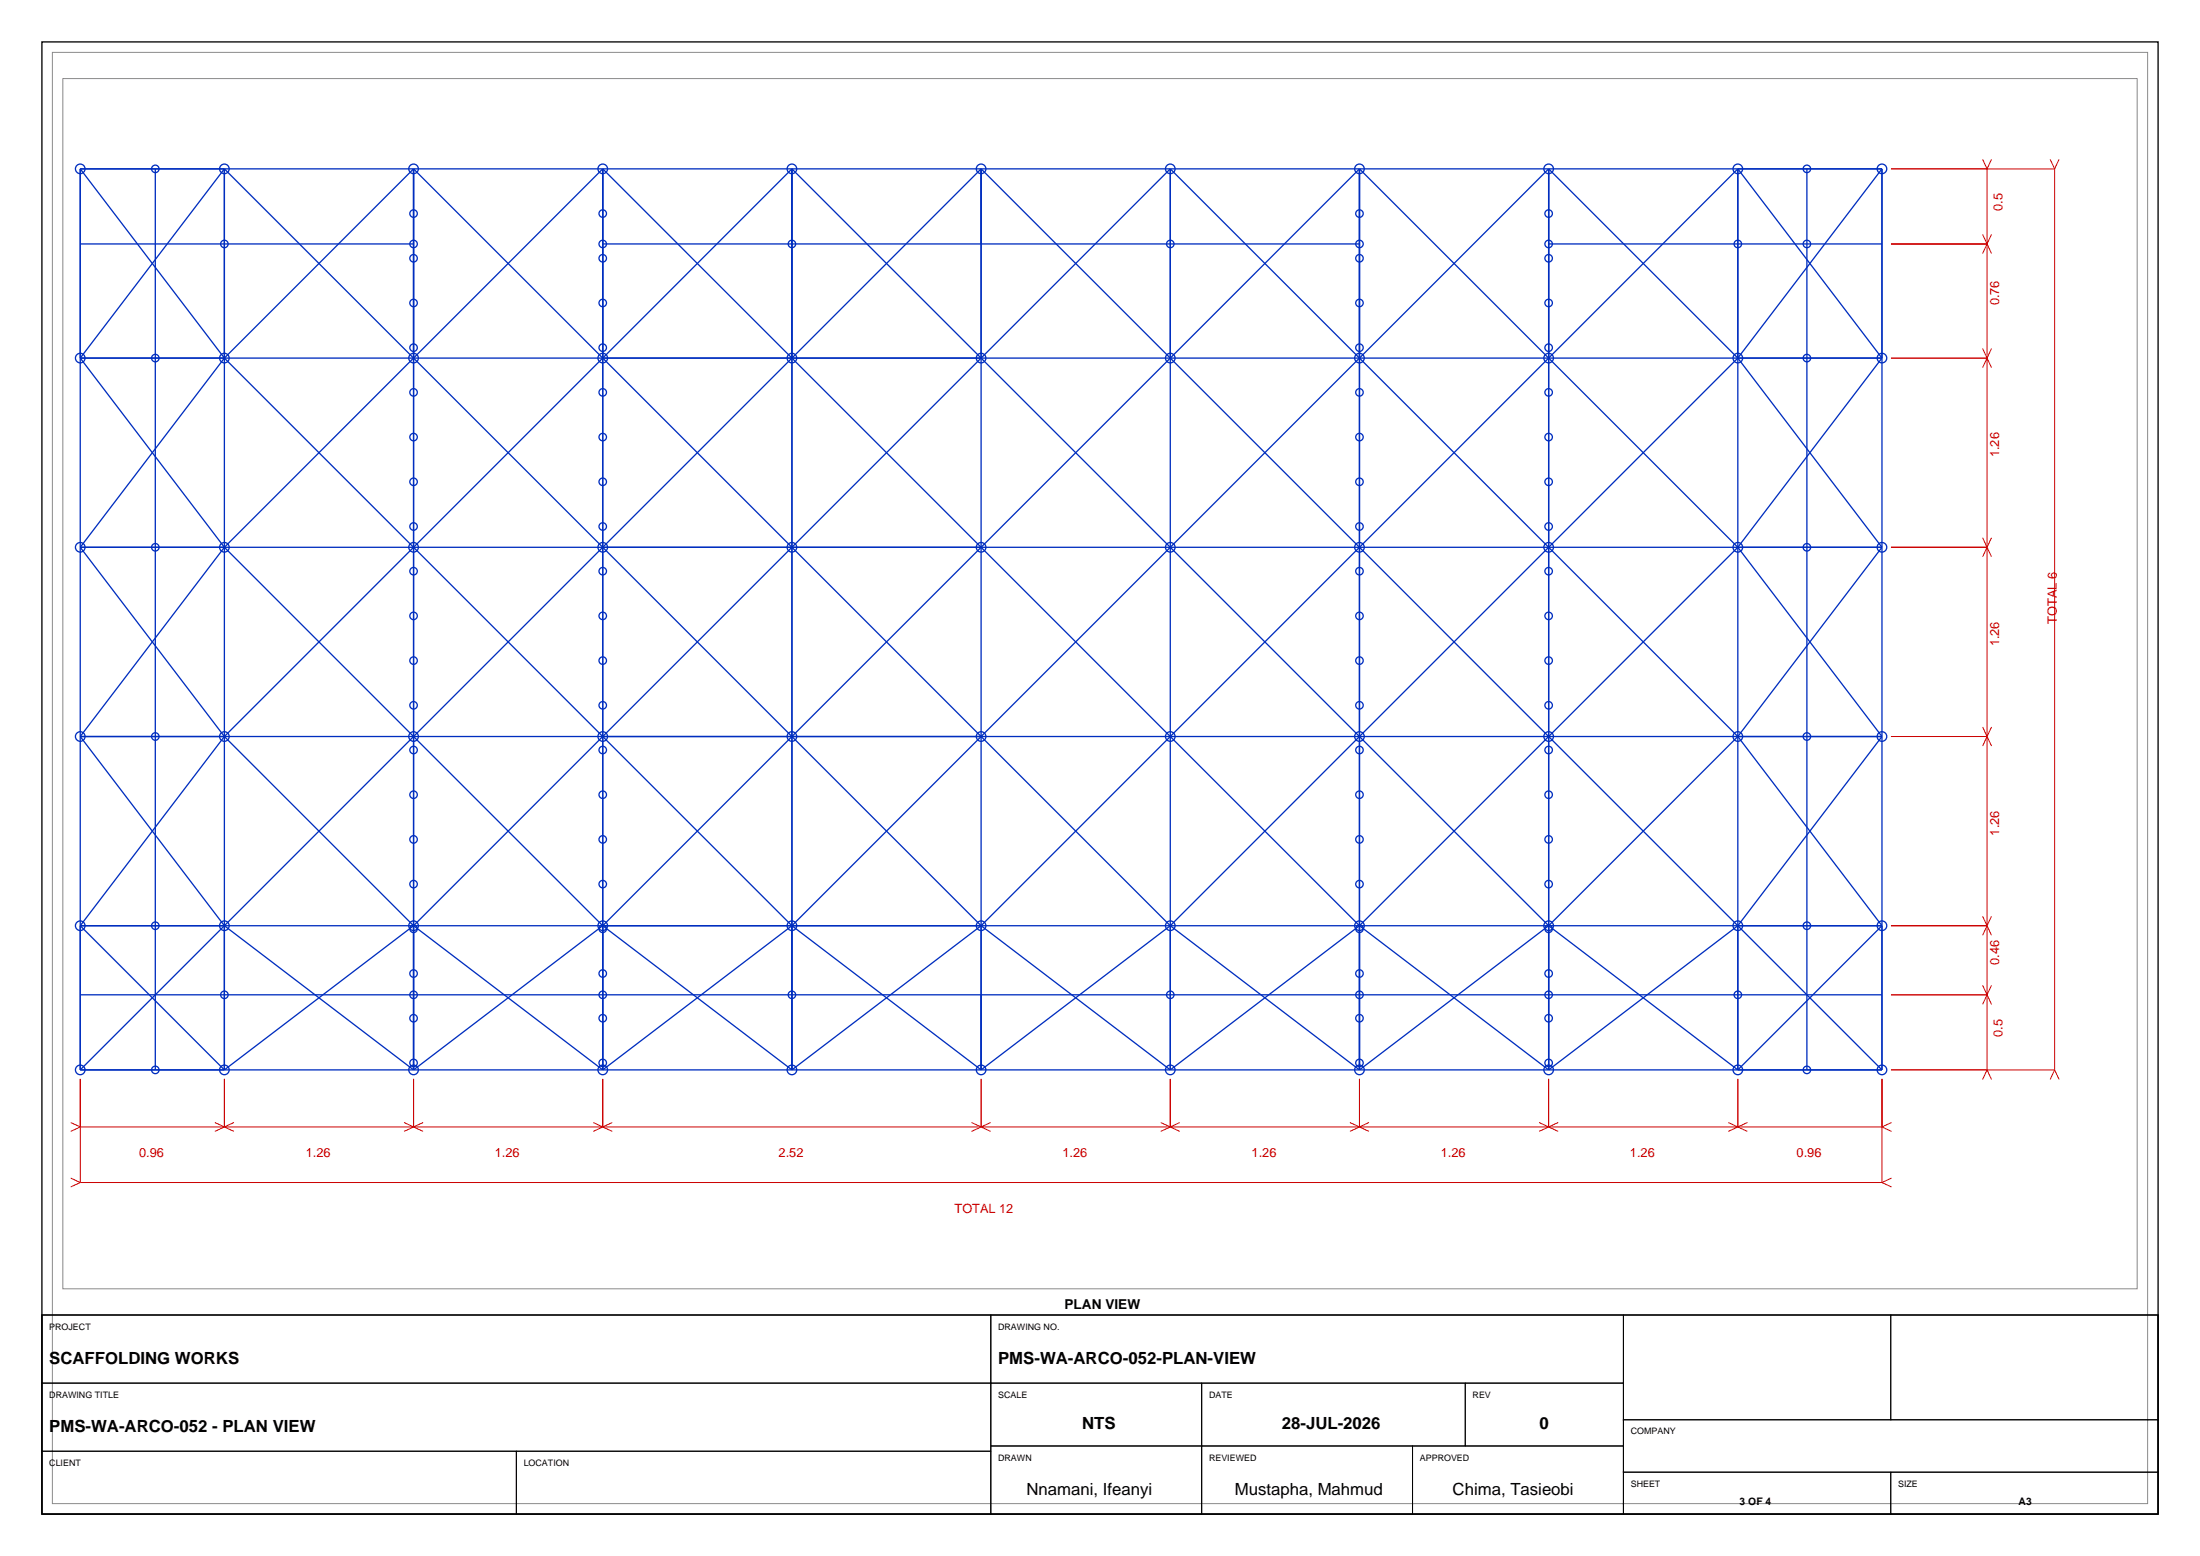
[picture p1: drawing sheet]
<svg xmlns="http://www.w3.org/2000/svg" width="420mm" height="297mm" viewBox="0 0 420 297" stroke-linecap="round" stroke-linejoin="round" font-family="sans-serif">
<path d="M8 8h404v281h-404zM8 251h404v38h-404z" fill="none" stroke="#000" stroke-width=".25"/>
<path d="M10 10h400v277h-400zM12 15h396v231h-396z" fill="none" stroke="#8c8c8c" stroke-width=".19"/>
<g fill="none" stroke="#002ebf" stroke-width=".25">
<path d="M15.3 32.2h344M15.3 32.2v172M15.3 32.2l27.5 36.1M29.7 32.2v172M42.8 32.2v172M42.8 32.2l-27.5 36.1M42.8 32.2l72.3 72.3M79 32.2v172M79 32.2l-36.2 36.1M79 32.2l36.1 36.1M115.1 32.2v172M115.1 32.2l-72.3 72.3"/>
<path d="M115.1 32.2l144.4 144.5M151.2 32.2v172M151.2 32.2l-36.1 36.1M151.2 32.2l144.5 144.5M187.3 32.2v172M187.3 32.2l-72.2 72.3M187.3 32.2l108.4 108.4M223.4 32.2l-108.3 108.4M223.4 32.2v172M223.4 32.2l72.3 72.3M259.5 32.2l-144.4 144.5M259.5 32.2v172"/>
<path d="M259.5 32.2l36.2 36.1M295.7 32.2l-144.5 144.5M295.7 32.2v172M295.7 32.2l36.1 36.1M331.8 32.2v172M331.8 32.2l-36.1 36.1M331.8 32.2l27.5 36.1M345 32.2v172M359.3 32.2v172M359.3 32.2l-27.5 36.1M15.3 46.6h63.7M115.1 46.6h144.4"/>
<path d="M295.7 46.6h63.6M15.3 68.3h344M15.3 68.3l27.5 36.2M42.8 68.3l72.3 72.3M42.8 68.3l-27.5 36.2M115.1 68.3l-72.3 72.3M115.1 68.3l108.3 108.4M295.7 68.3l-108.4 108.4M295.7 68.3l36.1 36.2M331.8 68.3l27.5 36.2M331.8 68.3l-36.1 36.2M359.3 68.3l-27.5 36.2"/>
<path d="M15.3 104.5h344M15.3 104.5l27.5 36.1M42.8 104.5l-27.5 36.1M42.8 104.5l72.3 72.2M115.1 104.5l-99.8 99.7M115.1 104.5l72.2 72.2M295.7 104.5l-72.3 72.2M295.7 104.5l36.1 36.1M331.8 104.5l-36.1 36.1M331.8 104.5l27.5 36.1M359.3 104.5l-27.5 36.1M15.3 140.6h344"/>
<path d="M15.3 140.6l27.5 36.1 36.2 27.5M42.8 140.6l36.2 36.1M42.8 140.6l-27.5 36.1M115.1 140.6l36.1 36.1M115.1 140.6l-36.1 36.1M295.7 140.6l36.1 36.1M295.7 140.6l-36.2 36.1M331.8 140.6l27.5 36.1M331.8 140.6l-36.1 36.1M359.3 140.6l-27.5 36.1M15.3 176.7h344M15.3 176.7l27.5 27.5"/>
<path d="M79 176.7l-36.2 27.5M79 176.7l36.1 27.5M115.1 176.7l-36.1 27.5M115.1 176.7l36.1 27.5M151.2 176.7l-36.1 27.5M151.2 176.7l36.1 27.5M187.3 176.7l-36.1 27.5M187.3 176.7l36.1 27.5M223.4 176.7l-36.1 27.5M223.4 176.7l36.1 27.5M259.5 176.7l-36.1 27.5M259.5 176.7l36.2 27.5"/>
<path d="M295.7 176.7l-36.2 27.5M295.7 176.7l36.1 27.5M331.8 176.7l-36.1 27.5M331.8 176.7l27.5 27.5M359.3 176.7l-27.5 27.5M15.3 189.9h344M15.3 204.2h344"/>
<circle cx="15.3" cy="32.2" r=".92"/>
<circle cx="29.7" cy="32.2" r=".72"/>
<circle cx="42.8" cy="32.2" r=".92"/>
<circle cx="79" cy="32.2" r=".92"/>
<circle cx="115.1" cy="32.2" r=".92"/>
<circle cx="151.2" cy="32.2" r=".92"/>
<circle cx="187.3" cy="32.2" r=".92"/>
<circle cx="223.4" cy="32.2" r=".92"/>
<circle cx="259.5" cy="32.2" r=".92"/>
<circle cx="295.6" cy="32.2" r=".92"/>
<circle cx="331.8" cy="32.2" r=".92"/>
<circle cx="345" cy="32.2" r=".72"/>
<circle cx="359.3" cy="32.2" r=".92"/>
<circle cx="42.8" cy="46.6" r=".72"/>
<circle cx="79" cy="57.8" r=".72"/>
<circle cx="79" cy="46.6" r=".72"/>
<circle cx="79" cy="40.8" r=".72"/>
<circle cx="79" cy="49.3" r=".72"/>
<circle cx="115.1" cy="57.8" r=".72"/>
<circle cx="115.1" cy="46.6" r=".72"/>
<circle cx="115.1" cy="40.8" r=".72"/>
<circle cx="115.1" cy="49.3" r=".72"/>
<circle cx="151.2" cy="46.6" r=".72"/>
<circle cx="223.4" cy="46.6" r=".72"/>
<circle cx="259.5" cy="57.8" r=".72"/>
<circle cx="259.5" cy="46.6" r=".72"/>
<circle cx="259.5" cy="40.8" r=".72"/>
<circle cx="259.5" cy="49.3" r=".72"/>
<circle cx="295.7" cy="57.8" r=".72"/>
<circle cx="295.7" cy="46.6" r=".72"/>
<circle cx="295.7" cy="40.8" r=".72"/>
<circle cx="295.7" cy="49.3" r=".72"/>
<circle cx="331.8" cy="46.6" r=".72"/>
<circle cx="345" cy="46.6" r=".72"/>
<circle cx="15.3" cy="68.3" r=".92"/>
<circle cx="29.7" cy="68.3" r=".72"/>
<circle cx="42.8" cy="68.3" r=".92"/>
<circle cx="79" cy="68.3" r=".92"/>
<circle cx="79" cy="66.4" r=".72"/>
<circle cx="79" cy="74.9" r=".72"/>
<circle cx="115.1" cy="74.9" r=".72"/>
<circle cx="115.1" cy="66.4" r=".72"/>
<circle cx="115.1" cy="68.3" r=".92"/>
<circle cx="151.2" cy="68.3" r=".92"/>
<circle cx="187.3" cy="68.3" r=".92"/>
<circle cx="223.4" cy="68.3" r=".92"/>
<circle cx="259.5" cy="68.3" r=".92"/>
<circle cx="259.5" cy="66.4" r=".72"/>
<circle cx="259.5" cy="74.9" r=".72"/>
<circle cx="295.6" cy="68.3" r=".92"/>
<circle cx="295.7" cy="74.9" r=".72"/>
<circle cx="295.7" cy="66.4" r=".72"/>
<circle cx="331.8" cy="68.3" r=".92"/>
<circle cx="345" cy="68.3" r=".72"/>
<circle cx="359.3" cy="68.3" r=".92"/>
<circle cx="79" cy="92" r=".72"/>
<circle cx="79" cy="83.4" r=".72"/>
<circle cx="115.1" cy="83.4" r=".72"/>
<circle cx="115.1" cy="92" r=".72"/>
<circle cx="259.5" cy="83.4" r=".72"/>
<circle cx="259.5" cy="92" r=".72"/>
<circle cx="295.7" cy="92" r=".72"/>
<circle cx="295.7" cy="83.4" r=".72"/>
<circle cx="15.3" cy="104.5" r=".92"/>
<circle cx="29.7" cy="104.5" r=".72"/>
<circle cx="42.8" cy="104.5" r=".92"/>
<circle cx="79" cy="104.5" r=".92"/>
<circle cx="79" cy="109" r=".72"/>
<circle cx="79" cy="117.6" r=".72"/>
<circle cx="79" cy="100.5" r=".72"/>
<circle cx="115.1" cy="104.5" r=".92"/>
<circle cx="115.1" cy="109" r=".72"/>
<circle cx="115.1" cy="117.6" r=".72"/>
<circle cx="115.1" cy="100.5" r=".72"/>
<circle cx="151.2" cy="104.5" r=".92"/>
<circle cx="187.3" cy="104.5" r=".92"/>
<circle cx="223.4" cy="104.5" r=".92"/>
<circle cx="259.5" cy="104.5" r=".92"/>
<circle cx="259.5" cy="109" r=".72"/>
<circle cx="259.5" cy="117.6" r=".72"/>
<circle cx="259.5" cy="100.5" r=".72"/>
<circle cx="295.6" cy="104.5" r=".92"/>
<circle cx="295.7" cy="109" r=".72"/>
<circle cx="295.7" cy="117.6" r=".72"/>
<circle cx="295.7" cy="100.5" r=".72"/>
<circle cx="331.8" cy="104.5" r=".92"/>
<circle cx="345" cy="104.5" r=".72"/>
<circle cx="359.3" cy="104.5" r=".92"/>
<circle cx="79" cy="134.6" r=".72"/>
<circle cx="79" cy="126.1" r=".72"/>
<circle cx="115.1" cy="126.1" r=".72"/>
<circle cx="115.1" cy="134.6" r=".72"/>
<circle cx="259.5" cy="134.6" r=".72"/>
<circle cx="259.5" cy="126.1" r=".72"/>
<circle cx="295.7" cy="134.6" r=".72"/>
<circle cx="295.7" cy="126.1" r=".72"/>
<circle cx="15.3" cy="140.6" r=".92"/>
<circle cx="29.7" cy="140.6" r=".72"/>
<circle cx="42.8" cy="140.6" r=".92"/>
<circle cx="79" cy="140.6" r=".92"/>
<circle cx="79" cy="143.2" r=".72"/>
<circle cx="79" cy="151.7" r=".72"/>
<circle cx="115.1" cy="140.6" r=".92"/>
<circle cx="115.1" cy="151.7" r=".72"/>
<circle cx="115.1" cy="143.2" r=".72"/>
<circle cx="151.2" cy="140.6" r=".92"/>
<circle cx="187.3" cy="140.6" r=".92"/>
<circle cx="223.4" cy="140.6" r=".92"/>
<circle cx="259.5" cy="140.6" r=".92"/>
<circle cx="259.5" cy="151.7" r=".72"/>
<circle cx="259.5" cy="143.2" r=".72"/>
<circle cx="295.6" cy="140.6" r=".92"/>
<circle cx="295.7" cy="151.7" r=".72"/>
<circle cx="295.7" cy="143.2" r=".72"/>
<circle cx="331.8" cy="140.6" r=".92"/>
<circle cx="345" cy="140.6" r=".72"/>
<circle cx="359.3" cy="140.6" r=".92"/>
<circle cx="15.3" cy="176.7" r=".92"/>
<circle cx="29.7" cy="176.7" r=".72"/>
<circle cx="42.8" cy="176.7" r=".92"/>
<circle cx="79" cy="176.7" r=".92"/>
<circle cx="79" cy="177.3" r=".72"/>
<circle cx="79" cy="160.2" r=".72"/>
<circle cx="79" cy="168.8" r=".72"/>
<circle cx="115.1" cy="160.2" r=".72"/>
<circle cx="115.1" cy="177.3" r=".72"/>
<circle cx="115.1" cy="168.8" r=".72"/>
<circle cx="115.1" cy="176.7" r=".92"/>
<circle cx="151.2" cy="176.7" r=".92"/>
<circle cx="187.3" cy="176.7" r=".92"/>
<circle cx="223.4" cy="176.7" r=".92"/>
<circle cx="259.5" cy="176.7" r=".92"/>
<circle cx="259.5" cy="168.8" r=".72"/>
<circle cx="259.5" cy="177.3" r=".72"/>
<circle cx="259.5" cy="160.2" r=".72"/>
<circle cx="295.6" cy="176.7" r=".92"/>
<circle cx="295.7" cy="177.3" r=".72"/>
<circle cx="295.7" cy="160.2" r=".72"/>
<circle cx="295.7" cy="168.8" r=".72"/>
<circle cx="331.8" cy="176.7" r=".92"/>
<circle cx="345" cy="176.7" r=".72"/>
<circle cx="359.3" cy="176.7" r=".92"/>
<circle cx="42.8" cy="189.9" r=".72"/>
<circle cx="79" cy="194.4" r=".72"/>
<circle cx="79" cy="185.8" r=".72"/>
<circle cx="79" cy="189.9" r=".72"/>
<circle cx="115.1" cy="194.4" r=".72"/>
<circle cx="115.1" cy="185.8" r=".72"/>
<circle cx="115.1" cy="189.9" r=".72"/>
<circle cx="151.2" cy="189.9" r=".72"/>
<circle cx="223.4" cy="189.9" r=".72"/>
<circle cx="259.5" cy="194.4" r=".72"/>
<circle cx="259.5" cy="185.8" r=".72"/>
<circle cx="259.5" cy="189.9" r=".72"/>
<circle cx="295.7" cy="194.4" r=".72"/>
<circle cx="295.7" cy="185.8" r=".72"/>
<circle cx="295.7" cy="189.9" r=".72"/>
<circle cx="331.8" cy="189.9" r=".72"/>
<circle cx="15.3" cy="204.2" r=".92"/>
<circle cx="29.7" cy="204.2" r=".72"/>
<circle cx="42.8" cy="204.2" r=".92"/>
<circle cx="79" cy="204.2" r=".92"/>
<circle cx="79" cy="202.9" r=".72"/>
<circle cx="115.1" cy="204.2" r=".92"/>
<circle cx="115.1" cy="202.9" r=".72"/>
<circle cx="151.2" cy="204.2" r=".92"/>
<circle cx="187.3" cy="204.2" r=".92"/>
<circle cx="223.4" cy="204.2" r=".92"/>
<circle cx="259.5" cy="204.2" r=".92"/>
<circle cx="259.5" cy="202.9" r=".72"/>
<circle cx="295.6" cy="204.2" r=".92"/>
<circle cx="295.7" cy="202.9" r=".72"/>
<circle cx="331.8" cy="204.2" r=".92"/>
<circle cx="345" cy="204.2" r=".72"/>
<circle cx="359.3" cy="204.2" r=".92"/>
</g>
<g fill="none" stroke="#c00" stroke-width=".19">
<path d="M361 32.2h31.2M378.5 30.4l.8 1.8M379.3 32.2v172M380.2 30.4l-.9 1.8M391.4 30.4l.8 1.8M392.2 32.2v172M393.1 30.4l-.9 1.8M361 46.6h18.3M378.5 44.7l1.7 3.7M380.2 44.7l-1.7 3.7M361 68.3h18.3M378.5 66.5l.8 1.8"/>
<path d="M379.3 68.3l.9 1.9M380.2 66.5l-1.7 3.7M361 104.5h18.3M378.5 102.6l1.7 3.7M380.2 102.6l-1.7 3.7M378.5 138.8l1.7 3.6M380.2 138.8l-1.7 3.6M361 140.6h18.3M361 176.7h18.3M378.5 174.9l1.7 3.6M380.2 174.9l-1.7 3.6M361 189.9h18.3"/>
<path d="M378.5 188.1l1.7 3.6M380.2 188.1l-1.7 3.6M13.5 214.3l1.8 .8M15.3 205.9v19.8M15.3 215.1h344M15.3 215.1l-1.8 .9M41 214.3l3.7 1.7M42.8 205.9v9.2M44.7 214.3l-3.7 1.7M77.1 214.3l3.7 1.7M79 205.9v9.2M80.8 214.3l-3.7 1.7"/>
<path d="M113.2 214.3l3.7 1.7M115.1 205.9v9.2M116.9 214.3l-3.7 1.7M185.5 214.3l3.6 1.7M187.3 205.9v9.2M189.1 214.3l-3.6 1.7M221.6 214.3l3.6 1.7M223.4 205.9v9.2M225.2 214.3l-3.6 1.7M257.7 214.3l3.7 1.7M259.5 205.9v9.2M261.4 214.3l-3.7 1.7"/>
<path d="M293.8 214.3l3.7 1.7M295.7 205.9v9.2M297.5 214.3l-3.7 1.7M329.9 214.3l3.7 1.7M331.8 205.9v9.2M333.6 214.3l-3.7 1.7M359.3 205.9v19.8M359.3 215.1l1.8 .9M361 204.2h31.2M361.1 214.3l-1.8 .8M379.3 204.2l-.8 1.8M379.3 204.2l.9 1.8"/>
<path d="M392.2 204.2l-.8 1.8M392.2 204.2l.9 1.8M13.5 224.9l1.8 .8M15.3 225.7h344M15.3 225.7l-1.8 .9M359.3 225.7l1.8 .9M361.1 224.9l-1.8 .8"/>
</g>
<g fill="none" stroke="#000" stroke-width=".19">
<path d="M8 251h181.2v13h-181.2zM189.2 251h120.7v13h-120.7zM309.9 251h51.1v20h-51.1zM361 251h51v20h-51zM8 264h181.2v13h-181.2zM8 277h90.6v12h-90.6zM98.6 277h90.6v12h-90.6zM189.2 264h40.2v12h-40.2zM189.2 276h40.2v13h-40.2zM229.4 264h50.3v12h-50.3zM229.4 276h40.3v13h-40.3zM269.7 276h40.2v13h-40.2z"/>
<path d="M279.7 264h30.2v12h-30.2zM309.9 271h102.1v10h-102.1zM309.9 281h51.1v8h-51.1zM361 281h51v8h-51z"/>
</g>
<g font-size="3.2">
<text x="9.4" y="260.3">SCAFFOLDING WORKS</text>
<text x="190.6" y="260.3">PMS-WA-ARCO-052-PLAN-VIEW</text>
<text x="9.4" y="273.3">PMS-WA-ARCO-052 - PLAN VIEW</text>
<text x="206.6" y="272.8">NTS</text>
<text x="244.7" y="272.8">28-JUL-2026</text>
<text x="293.9" y="272.8">0</text>
<text x="196" y="285.4">Nnamani, Ifeanyi</text>
<text x="235.7" y="285.4">Mustapha, Mahmud</text>
<text x="277.3" y="285.4">Chima, Tasieobi</text>
</g>
<text font-size="2.6" x="203.2" y="249.8">PLAN VIEW</text>
<g font-size="2.4" fill="#c00">
<text x="382.3" y="40.3" transform="rotate(-90 382.3 40.3)">0.5</text>
<text x="381.7" y="58.3" transform="rotate(-90 381.7 58.3)">0.76</text>
<text x="381.7" y="87.3" transform="rotate(-90 381.7 87.3)">1.26</text>
<text x="392.7" y="119.1" transform="rotate(-90 392.7 119.1)">TOTAL 6</text>
<text x="381.7" y="123.4" transform="rotate(-90 381.7 123.4)">1.26</text>
<text x="381.7" y="159.5" transform="rotate(-90 381.7 159.5)">1.26</text>
<text x="381.7" y="184.1" transform="rotate(-90 381.7 184.1)">0.46</text>
<text x="382.3" y="197.9" transform="rotate(-90 382.3 197.9)">0.5</text>
<text x="26.5" y="220.8">0.96</text>
<text x="58.4" y="220.8">1.26</text>
<text x="94.5" y="220.8">1.26</text>
<text x="148.7" y="220.8">2.52</text>
<text x="202.8" y="220.8">1.26</text>
<text x="238.9" y="220.8">1.26</text>
<text x="275.1" y="220.8">1.26</text>
<text x="311.2" y="220.8">1.26</text>
<text x="343" y="220.8">0.96</text>
<text x="182.2" y="231.4">TOTAL 12</text>
</g>
<g font-size="2">
<text x="332.1" y="287.2">3 OF 4</text>
<text x="385.4" y="287.2">A3</text>
</g>
<g font-size="1.7">
<text x="9.4" y="253.8">PROJECT</text>
<text x="190.6" y="253.8">DRAWING NO.</text>
<text x="9.4" y="266.8">DRAWING TITLE</text>
<text x="190.6" y="266.8">SCALE</text>
<text x="230.8" y="266.8">DATE</text>
<text x="281.1" y="266.8">REV</text>
<text x="311.3" y="273.8">COMPANY</text>
<text x="9.4" y="279.8">CLIENT</text>
<text x="100" y="279.8">LOCATION</text>
<text x="190.6" y="278.8">DRAWN</text>
<text x="230.8" y="278.8">REVIEWED</text>
<text x="271.1" y="278.8">APPROVED</text>
<text x="311.3" y="283.8">SHEET</text>
<text x="362.4" y="283.8">SIZE</text>
</g>
</svg>
